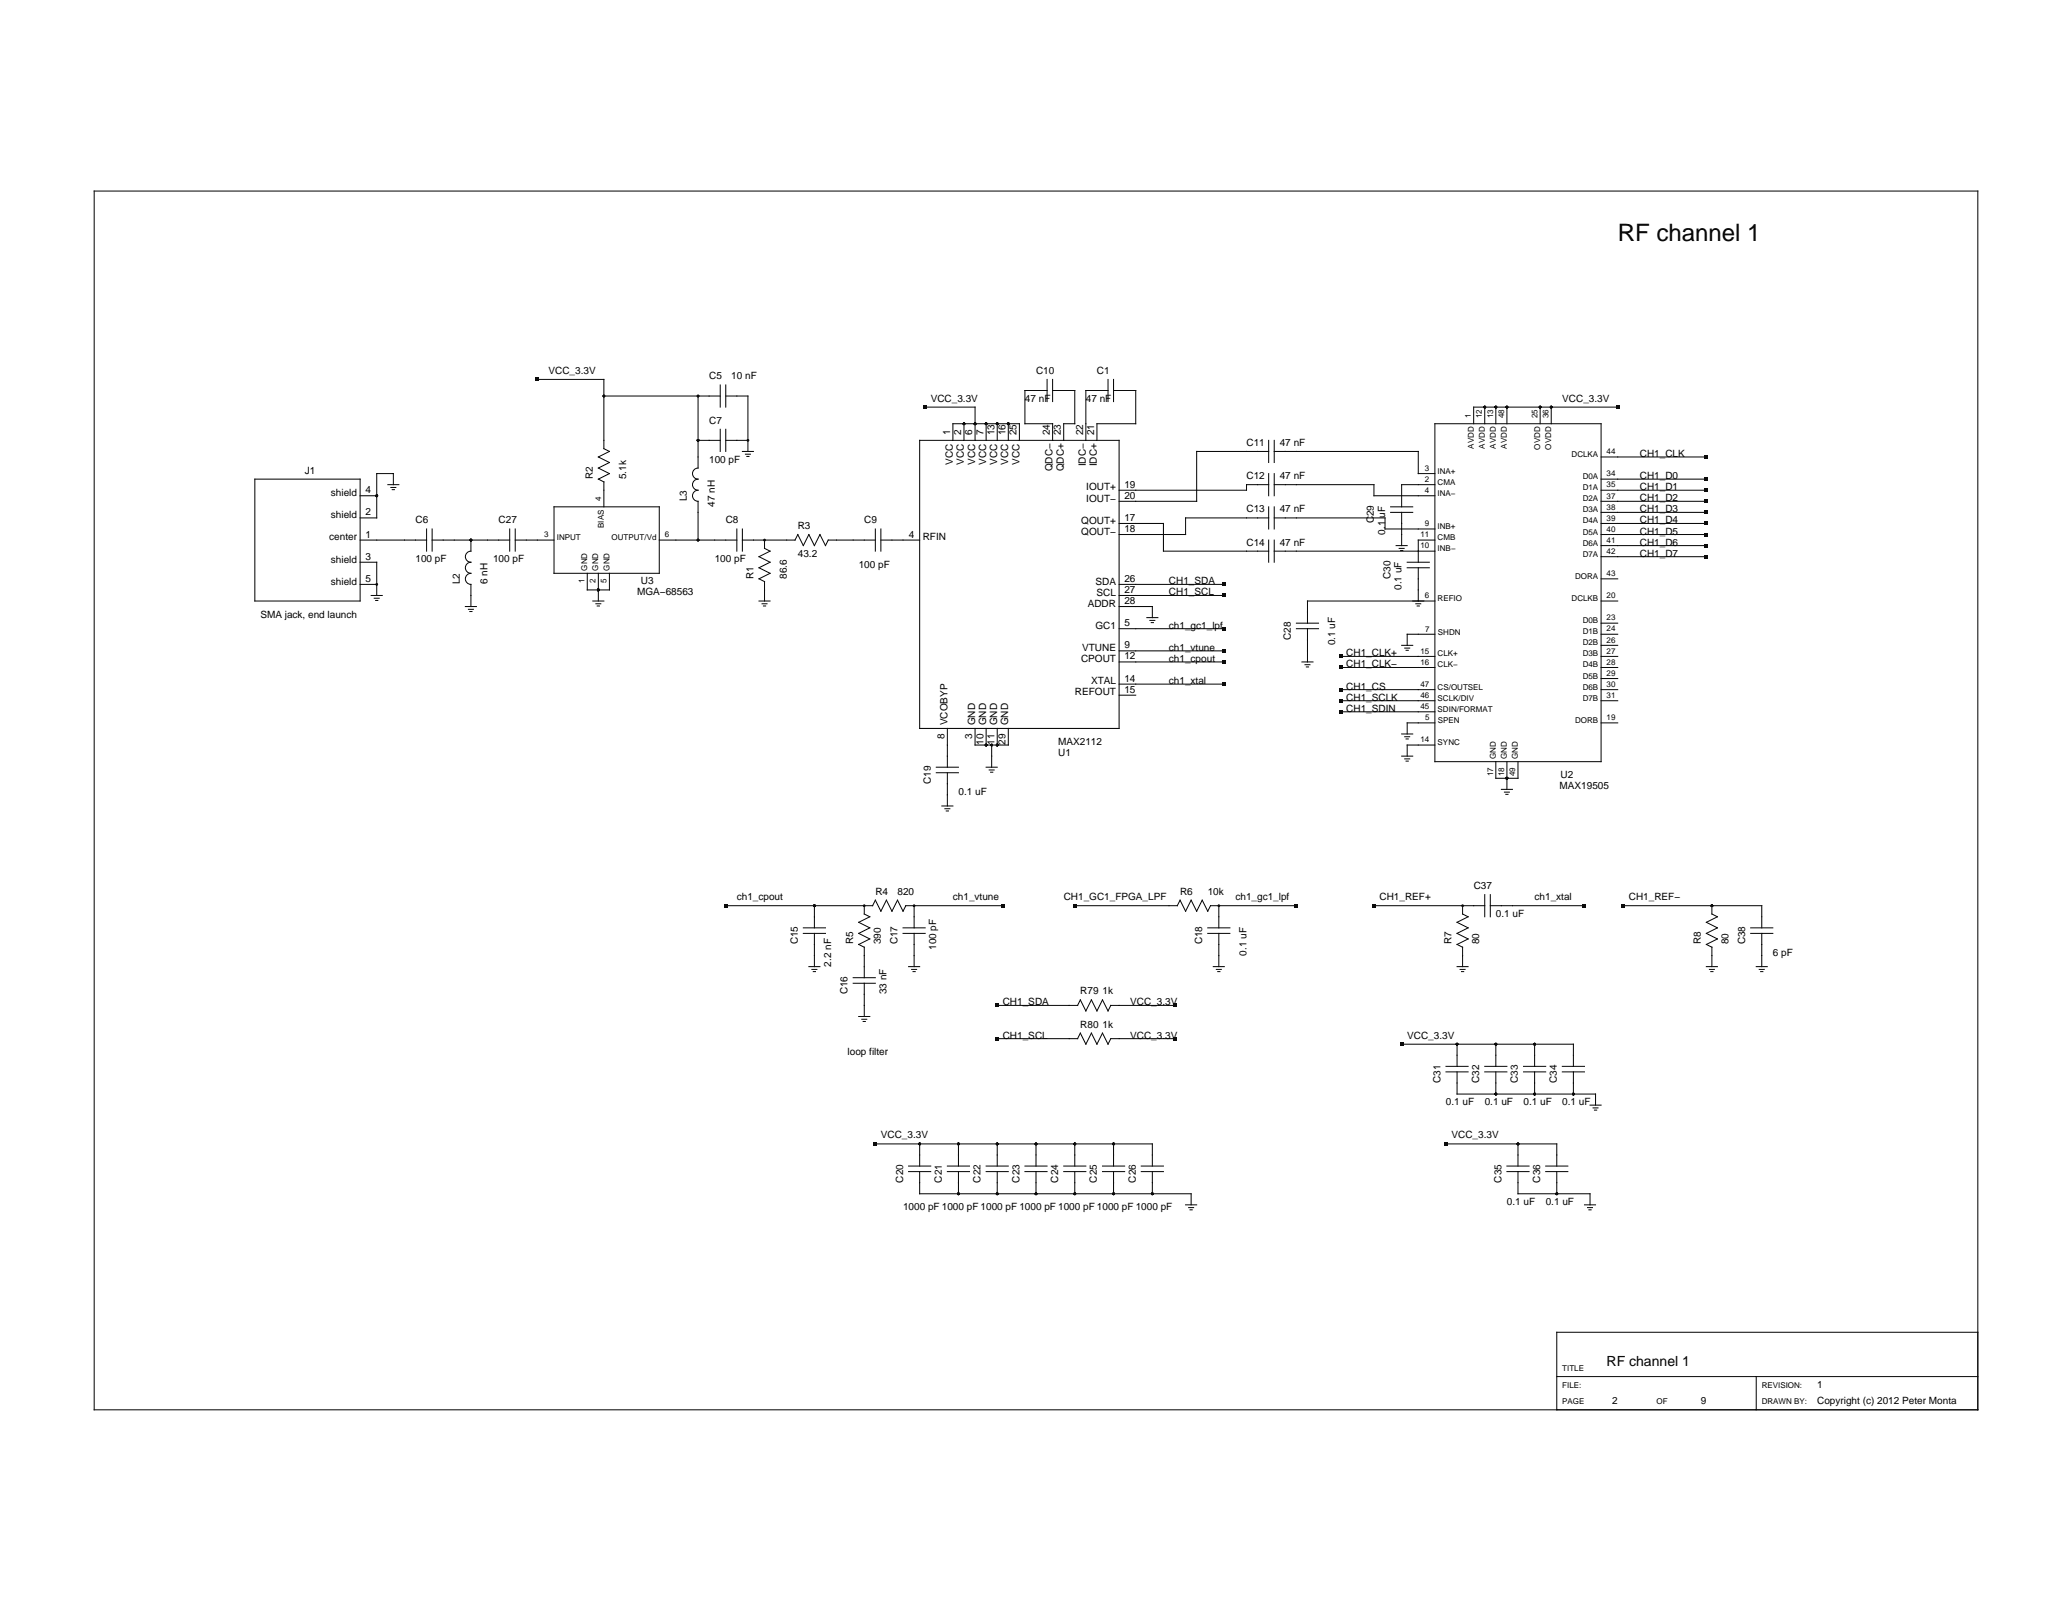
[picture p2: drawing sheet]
<svg xmlns="http://www.w3.org/2000/svg" width="279mm" height="216mm" viewBox="0 0 279 216" stroke-linecap="round" stroke-linejoin="round" font-family="sans-serif">
<g fill="none" stroke="#000" stroke-width=".13">
<path d="M12.7 25.8h254v164.3h-254zM72.5 51.2h8.9v9.3l.8 .4-1.5 .7 1.5 .8-1.5 .7 1.5 .8-1.5 .7M81.4 53.4h15.7M94.1 53.4v9.7a.75 .75 0 0 0-.7 .8 .75 .75 0 0 0 .7 .7 .75 .75 0 0 0-.7 .8 .75 .75 0 0 0 .7 .7 .75 .75 0 0 0-.7 .8 .75 .75 0 0 0 .7 .7v5.2M94.1 59.4h3M97.1 51.9v3M97.1 57.9v3M97.9 53.4h3v7.5M97.9 51.9v3M97.9 57.9v3M97.9 59.4h3M124 59.4h26.9v38.8h-26.9z"/>
<path d="M124.8 54.9h6.7v4.5M128.5 59.4v-2.3h9v2.3M130 57.1v2.3M133 57.1v2.3M134.5 57.1v2.3M136 57.1v2.3M141.2 52.7h-3v4.4h3.7v2.3M141.2 51.2v3M141.9 52.7h3v4.4h-1.5v2.3M141.9 51.2v3M149.4 52.7h-3v6.7M149.4 51.2v3"/>
<path d="M150.2 52.7h2.9v4.4h-5.2v2.3M150.2 51.2v3M171.1 59.4v3M171.8 59.4v3M193.5 57.1h22.4v45.6h-22.4zM200.2 54.9v2.2M201.7 54.9v2.2M203.2 54.9v2.2M207.7 54.9v2.2M209.2 54.9v2.2M218.1 54.9h-19.4v2.2M34.4 64.6h14.2v16.4h-14.2z"/>
<path d="M48.6 72.8h8.9M48.6 66.9h2.2M48.6 75.8h2.2v4.5M48.6 78.8h2.2M52.3 65.4h1.5M52.7 65.7h.7M52.9 66h.3M53 65.4v-1.5h-2.2v5.9h-2.2M57.5 71.3v3M58.3 72.8h10.4M58.3 71.3v3M63.5 72.8v1.5a.75 .75 0 0 0-.7 .8 .75 .75 0 0 0 .7 .7 .75 .75 0 0 0-.7 .8 .75 .75 0 0 0 .7 .7 .75 .75 0 0 0-.7 .8 .75 .75 0 0 0 .7 .7v3"/>
<path d="M68.7 71.3v3M69.5 72.8h5.2M69.5 71.3v3M74.7 68.3h14.2v9h-14.2zM79.2 77.3v2.3h3v-2.3M80.7 77.3v3.7M80.7 64.6l.7 .4M81.4 65v3.3M88.9 72.8h10.5M99.4 71.3v3M100.1 72.8h7.1l.4-.7 .7 1.5 .8-1.5 .7 1.5 .8-1.5 .7 1.5 .4-.8h6.3M100.1 71.3v3"/>
<path d="M100.1 60.9h1.5M100.5 61.3h.7M100.7 61.6h.3M102.3 78.1l.8 .3M103.1 72.8v1.2l.7 .3-1.5 .8 1.5 .7-1.5 .8 1.5 .7-1.5 .8M103.1 78.4v2.6M118 71.3v3M118.8 72.8h5.2M118.8 71.3v3M150.9 70.6h6v3.7h14.2M150.9 78.8h14.2M171.1 65.4h-3v.7h-17.2"/>
<path d="M171.1 60.9h-9.7v6.7h-10.5M171.1 69.8h-11.2v2.3h-9M171.1 63.9v3M171.1 68.3v3M171.1 72.8v3M171.8 65.4h13.5v1.5h8.2M171.8 60.9h19.4v3h2.3M171.8 69.8h15v1.5h6.7M171.8 74.3h21.7M171.8 63.9v3M171.8 68.3v3M171.8 72.8v3"/>
<path d="M187.5 69.1h3M187.5 68.3h3M188.3 73.6h1.5M188.7 74h.6M188.9 74.3h.3M189 69.1v4.5M189.8 75.8h2.9M189.8 76.6h2.9M191.2 76.6v4.4M193.5 65.4h-4.5v2.9M193.5 72.8h-2.3v3M215.9 64.6h14.2"/>
<path d="M215.9 66.1h14.2M215.9 67.6h14.2M215.9 69.1h14.2M215.9 70.6h14.2M215.9 72.1h14.2M215.9 73.6h14.2M215.9 75.1h14.2M215.9 61.6h14.2M215.9 78.1h2.2M50.1 80.3h1.4M50.5 80.7h.6M50.7 81h.2"/>
<path d="M62.8 81.8h1.4M63.2 82.2h.6M63.4 82.5h.2M79.9 81h1.5M80.3 81.4h.7M80.5 81.7h.3M102.3 81h1.5M102.8 81.4h.6M102.9 81.7h.3M127.7 98.2v5.3M131.5 98.2v2.3h4.5v-2.3M133 98.2v2.3"/>
<path d="M134.5 98.2v2.3M150.9 80.3h14.2M150.9 81.8h4.5v1.5M150.9 87.8h14.2M150.9 89.3h14.2M150.9 92.3h14.2M150.9 84.8h14.2M150.9 93.7h2.2M154.6 83.3h1.5M155.1 83.7h.6M155.2 84h.3M174.8 84h3"/>
<path d="M174.8 84.8h3M175.6 89.3h1.5M176 89.6h.6M176.2 89.9h.3M176.3 84.8v4.5M180.8 88.5h12.7M180.8 90h12.7M180.8 93h12.7M180.8 94.5h12.7M180.8 96h12.7M189 87h1.5M189 99h1.5"/>
<path d="M189.4 87.4h.7M189.4 99.4h.7M189.6 87.7h.3M189.6 99.7h.3M190.9 81.4h.7M191.1 81.7h.3M193.5 85.5h-3.7v1.5M193.5 81h-17.2v3M193.5 97.5h-3.7v1.5M215.9 84h2.2M215.9 85.5h2.2M215.9 87h2.2"/>
<path d="M215.9 88.5h2.2M215.9 90h2.2M215.9 91.5h2.2M215.9 93h2.2M215.9 94.5h2.2M215.9 81h2.2M215.9 97.5h2.2M126.3 103.5h2.9M126.3 104.2h2.9M127 108.7h1.5M127.4 109.1h.7M127.6 109.4h.3"/>
<path d="M127.7 104.2v4.5M133 103.5h1.5M133.4 103.8h.7M133.6 104.1h.3M133.7 100.5v3M189 102h1.5M189.4 102.3h.7M189.6 102.6h.3M193.5 100.5h-3.7v1.5M201.7 102.7v2.3h3v-2.3M202.5 106.4h1.4M202.9 106.8h.6"/>
<path d="M203.1 107.1h.2M203.2 102.7v3.7M97.9 122.1h19.8M108.3 125.9h3M108.3 125.1h3M109.1 130.4h1.5M109.5 130.7h.7M109.7 131h.3M109.8 122.1v3M109.8 125.9v4.5M115 132.6h3M115 131.8h3"/>
<path d="M115.8 137.1h1.5M116.2 137.5h.7M116.4 137.8h.3M116.5 122.1v1.2l.8 .3-1.5 .8 1.5 .7-1.5 .8 1.5 .7-1.5 .8 .7 .3v4.1M116.5 132.6v4.5M118 121.4l.8 1.5 .7-1.5 .8 1.5 .7-1.5 .8 1.5 .3-.8h13.1M118 121.4l-.3 .7M121.8 125.9h3M121.8 125.1h3M122.5 130.4h1.5M122.9 130.7h.7M123.1 131h.3"/>
<path d="M123.3 122.1v3M123.3 125.9v4.5M134.5 135.6h10.8M144.9 122.1h13.9M145.7 134.8l.7 1.5 .8-1.5 .7 1.5 .8-1.5 .7 1.5 .4-.7h8.6M145.7 139.3l.7 1.5 .8-1.5 .7 1.5 .8-1.5 .7 1.5 .4-.7h8.6M145.7 134.8l-.4 .8M145.7 139.3l-.4 .8M158.8 122.1l.3-.7 .8 1.5 .7-1.5 .8 1.5 .7-1.5 .8 1.5 .3-.8h11.6M162.9 125.9h2.9M162.9 125.1h2.9M163.6 130.4h1.5"/>
<path d="M164 130.7h.7M164.2 131h.3M164.4 122.1v3M164.4 125.9v4.5M185.3 122.1h14.9M196.5 130.4h1.5M196.9 130.7h.7M197.1 131h.3M197.2 122.1v1.2l.8 .3-1.5 .8 1.5 .7-1.5 .8 1.5 .7-1.5 .8 .7 .3v2.7M200.2 120.6v3M201 122.1h12.7M201 120.6v3"/>
<path d="M218.9 122.1h18.7v3M230.1 130.4h1.5M230.5 130.7h.7M230.7 131h.3M230.8 122.1v1.2l.8 .3-1.5 .8 1.5 .7-1.5 .8 1.5 .7-1.5 .8 .7 .3v2.7M236.1 125.9h3M236.1 125.1h3M236.8 130.4h1.5M237.2 130.7h.7M237.4 131h.3M237.6 125.9v4.5M118 154.3h37.4v2.9"/>
<path d="M122.5 158h3M122.5 157.2h3M124 154.3v2.9M124 158v3h36.6v1.5M127.7 158h3M127.7 157.2h3M129.2 154.3v2.9M129.2 158v3M133 158h3M133 157.2h3M134.5 154.3v2.9M134.5 158v3"/>
<path d="M134.5 140.1h10.8M138.2 158h3M138.2 157.2h3M139.7 154.3v2.9M139.7 158v3M143.4 158h3M143.4 157.2h3M144.9 154.3v2.9M144.9 158v3M148.7 158h3M148.7 157.2h3M150.2 154.3v2.9"/>
<path d="M150.2 158v3M153.9 158h3M153.9 157.2h3M155.4 158v3M189 140.8h23.2v3M195 154.3h14.9v2.9M195 144.5h3M195 143.8h3M196.5 140.8v3M196.5 144.5v3h18.7v1.5M200.2 144.5h3M200.2 143.8h3"/>
<path d="M201.7 140.8v3M201.7 144.5v3M203.2 158h3M203.2 157.2h3M204.7 154.3v2.9M204.7 158v3h9.7v1.5M205.4 144.5h3M205.4 143.8h3M206.9 140.8v3M206.9 144.5v3M208.4 158h3M208.4 157.2h3"/>
<path d="M209.9 158v3M210.7 144.5h3M210.7 143.8h3M212.2 144.5v3M214.4 149h1.5M214.8 149.4h.7M215 149.7h.3M159.9 162.5h1.5M160.3 162.9h.7M160.5 163.2h.3M213.7 162.5h1.5M214.1 162.9h.6"/>
<path d="M214.3 163.2h.3M266.7 179.7h-56.8v10.4M209.9 185.6h56.8M236.8 185.6v4.5"/>
</g>
<g fill="#000">
<path d="M72.2 50.9h.5v.5h-.5zM124.5 54.7h.5v.4h-.5zM217.9 54.7h.5v.4h-.5zM164.9 78.6h.4v.4h-.4zM229.9 61.4h.4v.4h-.4zM229.9 64.4h.4v.4h-.4zM229.9 65.9h.4v.4h-.4zM229.9 67.4h.4v.4h-.4zM229.9 68.9h.4v.4h-.4zM229.9 70.4h.4v.4h-.4zM229.9 71.9h.4v.4h-.4zM229.9 73.4h.4v.4h-.4z"/>
<path d="M229.9 74.8h.4v.5h-.4zM164.9 80.1h.4v.4h-.4zM164.9 87.5h.4v.5h-.4zM164.9 89h.4v.5h-.4zM164.9 92h.4v.5h-.4zM164.9 84.6h.4v.4h-.4zM180.6 88.3h.4v.4h-.4zM180.6 89.8h.4v.4h-.4zM180.6 92.8h.4v.4h-.4zM180.6 94.3h.4v.4h-.4zM180.6 95.8h.4v.4h-.4zM97.6 121.9h.5v.5h-.5z"/>
<path d="M134.2 135.4h.5v.4h-.5zM134.2 139.8h.5v.5h-.5zM135 121.9h.4v.5h-.4zM144.7 121.9h.5v.5h-.5zM158.2 135.4h.4v.4h-.4zM158.2 139.8h.4v.5h-.4zM174.6 121.9h.4v.5h-.4zM185 121.9h.5v.5h-.5zM213.4 121.9h.5v.5h-.5zM218.7 121.9h.4v.5h-.4zM117.8 154h.5v.5h-.5zM188.8 140.6h.4v.4h-.4z"/>
<path d="M194.8 154h.4v.5h-.4z"/>
<circle cx="81.4" cy="53.4" r=".19"/>
<circle cx="94.1" cy="53.4" r=".19"/>
<circle cx="94.1" cy="59.4" r=".19"/>
<circle cx="100.9" cy="59.4" r=".19"/>
<circle cx="130" cy="57.1" r=".19"/>
<circle cx="131.5" cy="57.1" r=".19"/>
<circle cx="133" cy="57.1" r=".19"/>
<circle cx="134.5" cy="57.1" r=".19"/>
<circle cx="136" cy="57.1" r=".19"/>
<circle cx="200.2" cy="54.9" r=".19"/>
<circle cx="201.7" cy="54.9" r=".19"/>
<circle cx="203.2" cy="54.9" r=".19"/>
<circle cx="207.7" cy="54.9" r=".19"/>
<circle cx="209.2" cy="54.9" r=".19"/>
<circle cx="50.8" cy="78.8" r=".19"/>
<circle cx="50.8" cy="66.9" r=".19"/>
<circle cx="63.5" cy="72.8" r=".19"/>
<circle cx="80.7" cy="79.6" r=".19"/>
<circle cx="94.1" cy="72.8" r=".19"/>
<circle cx="103.1" cy="72.8" r=".19"/>
<circle cx="133" cy="100.5" r=".19"/>
<circle cx="133.7" cy="100.5" r=".19"/>
<circle cx="134.5" cy="100.5" r=".19"/>
<circle cx="203.2" cy="105" r=".19"/>
<circle cx="109.8" cy="122.1" r=".19"/>
<circle cx="116.5" cy="122.1" r=".19"/>
<circle cx="123.3" cy="122.1" r=".19"/>
<circle cx="164.4" cy="122.1" r=".19"/>
<circle cx="197.2" cy="122.1" r=".19"/>
<circle cx="230.8" cy="122.1" r=".19"/>
<circle cx="124" cy="154.3" r=".19"/>
<circle cx="129.2" cy="154.3" r=".19"/>
<circle cx="134.5" cy="154.3" r=".19"/>
<circle cx="139.7" cy="154.3" r=".19"/>
<circle cx="144.9" cy="154.3" r=".19"/>
<circle cx="150.2" cy="154.3" r=".19"/>
<circle cx="196.5" cy="140.8" r=".19"/>
<circle cx="201.7" cy="140.8" r=".19"/>
<circle cx="201.7" cy="147.5" r=".19"/>
<circle cx="204.7" cy="154.3" r=".19"/>
<circle cx="206.9" cy="140.8" r=".19"/>
<circle cx="206.9" cy="147.5" r=".19"/>
<circle cx="212.2" cy="147.5" r=".19"/>
<circle cx="129.2" cy="161" r=".19"/>
<circle cx="134.5" cy="161" r=".19"/>
<circle cx="139.7" cy="161" r=".19"/>
<circle cx="144.9" cy="161" r=".19"/>
<circle cx="150.2" cy="161" r=".19"/>
<circle cx="155.4" cy="161" r=".19"/>
<circle cx="209.9" cy="161" r=".19"/>
</g>
<text font-size="3.2" x="218.1" y="32.5">RF channel 1</text>
<text font-size="1.9" x="216.6" y="184.1">RF channel 1</text>
<g font-size="1.3">
<text x="74" y="50.4">VCC_3.3V</text>
<text x="95.6" y="51.2">C5</text>
<text x="98.6" y="51.2">10 nF</text>
<text x="139.7" y="50.4">C10</text>
<text x="147.9" y="50.4">C1</text>
<text x="95.6" y="57.1">C7</text>
<text x="125.5" y="54.2">VCC_3.3V</text>
<text x="128.1" y="58.7" transform="rotate(-90 128.1 58.7)">1</text>
<text x="129.6" y="58.7" transform="rotate(-90 129.6 58.7)">2</text>
<text x="131.1" y="58.7" transform="rotate(-90 131.1 58.7)">6</text>
<text x="132.6" y="58.7" transform="rotate(-90 132.6 58.7)">7</text>
<text x="134.1" y="58.7" transform="rotate(-90 134.1 58.7)">13</text>
<text x="135.6" y="58.7" transform="rotate(-90 135.6 58.7)">16</text>
<text x="137.1" y="58.7" transform="rotate(-90 137.1 58.7)">25</text>
<text x="138.2" y="54.2">47 nF</text>
<text x="141.6" y="58.7" transform="rotate(-90 141.6 58.7)">24</text>
<text x="143.1" y="58.7" transform="rotate(-90 143.1 58.7)">23</text>
<text x="146" y="58.7" transform="rotate(-90 146 58.7)">22</text>
<text x="146.4" y="54.2">47 nF</text>
<text x="147.5" y="58.7" transform="rotate(-90 147.5 58.7)">21</text>
<text x="210.7" y="54.2">VCC_3.3V</text>
<text x="41.1" y="63.9">J1</text>
<text x="79.9" y="64.6" transform="rotate(-90 79.9 64.6)">R2</text>
<text x="84.4" y="64.6" transform="rotate(-90 84.4 64.6)">5.1k</text>
<text x="95.6" y="62.4">100 pF</text>
<text x="128.5" y="62.6" transform="rotate(-90 128.5 62.6)">VCC</text>
<text x="130" y="62.6" transform="rotate(-90 130 62.6)">VCC</text>
<text x="131.5" y="62.6" transform="rotate(-90 131.5 62.6)">VCC</text>
<text x="133" y="62.6" transform="rotate(-90 133 62.6)">VCC</text>
<text x="134.5" y="62.6" transform="rotate(-90 134.5 62.6)">VCC</text>
<text x="136" y="62.6" transform="rotate(-90 136 62.6)">VCC</text>
<text x="137.5" y="62.6" transform="rotate(-90 137.5 62.6)">VCC</text>
<text x="141.9" y="63.6" transform="rotate(-90 141.9 63.6)">QDC−</text>
<text x="143.4" y="63.6" transform="rotate(-90 143.4 63.6)">QDC+</text>
<text x="146.4" y="62.9" transform="rotate(-90 146.4 62.9)">IDC−</text>
<text x="147.9" y="62.9" transform="rotate(-90 147.9 62.9)">IDC+</text>
<text x="151.6" y="65.8">19</text>
<text x="168.1" y="60.1">C11</text>
<text x="168.1" y="64.6">C12</text>
<text x="172.6" y="60.1">47 nF</text>
<text x="172.6" y="64.6">47 nF</text>
<text x="221.1" y="61.6">CH1_CLK</text>
<text x="221.1" y="64.6">CH1_D0</text>
<text x="44.6" y="69.9">shield</text>
<text x="44.6" y="66.9">shield</text>
<text x="49.3" y="69.5">2</text>
<text x="49.3" y="66.5">4</text>
<text x="56" y="70.6">C6</text>
<text x="67.2" y="70.6">C27</text>
<text x="92.6" y="67.6" transform="rotate(-90 92.6 67.6)">L3</text>
<text x="96.4" y="68.3" transform="rotate(-90 96.4 68.3)">47 nH</text>
<text x="97.9" y="70.6">C8</text>
<text x="107.6" y="71.3">R3</text>
<text x="116.5" y="70.6">C9</text>
<text x="145.8" y="70.6">QOUT+</text>
<text x="146.5" y="66.1">IOUT+</text>
<text x="146.5" y="67.6">IOUT−</text>
<text x="151.6" y="70.3">17</text>
<text x="151.6" y="71.7">18</text>
<text x="151.6" y="67.3">20</text>
<text x="168.1" y="69.1">C13</text>
<text x="172.6" y="69.1">47 nF</text>
<text x="185.3" y="70.6" transform="rotate(-90 185.3 70.6)">C29</text>
<text x="221.1" y="66.1">CH1_D1</text>
<text x="221.1" y="67.6">CH1_D2</text>
<text x="221.1" y="69.1">CH1_D3</text>
<text x="221.1" y="70.6">CH1_D4</text>
<text x="44.4" y="72.9">center</text>
<text x="44.6" y="75.9">shield</text>
<text x="49.3" y="75.5">3</text>
<text x="49.3" y="72.5">1</text>
<text x="56" y="75.8">100 pF</text>
<text x="66.5" y="75.8">100 pF</text>
<text x="96.4" y="75.8">100 pF</text>
<text x="107.6" y="75.1">43.2</text>
<text x="115.8" y="76.6">100 pF</text>
<text x="122.6" y="72.5">4</text>
<text x="124.4" y="72.9">RFIN</text>
<text x="145.8" y="72.1">QOUT−</text>
<text x="168.1" y="73.6">C14</text>
<text x="172.6" y="73.6">47 nF</text>
<text x="186.8" y="72.1" transform="rotate(-90 186.8 72.1)">0.1 uF</text>
<text x="221.1" y="72.1">CH1_D5</text>
<text x="221.1" y="73.6">CH1_D6</text>
<text x="221.1" y="75.1">CH1_D7</text>
<text x="35.1" y="83.3">SMA jack, end launch</text>
<text x="44.6" y="78.8">shield</text>
<text x="49.3" y="78.5">5</text>
<text x="62" y="78.8" transform="rotate(-90 62 78.8)">L2</text>
<text x="65.7" y="78.8" transform="rotate(-90 65.7 78.8)">6 nH</text>
<text x="85.9" y="80.3">MGA−68563</text>
<text x="86.4" y="78.8">U3</text>
<text x="101.6" y="78.1" transform="rotate(-90 101.6 78.1)">R1</text>
<text x="106.1" y="78.1" transform="rotate(-90 106.1 78.1)">86.6</text>
<text x="146.7" y="81.8">ADDR</text>
<text x="147.7" y="78.8">SDA</text>
<text x="147.9" y="80.3">SCL</text>
<text x="151.6" y="80">27</text>
<text x="151.6" y="78.5">26</text>
<text x="151.6" y="81.5">28</text>
<text x="157.6" y="78.8">CH1_SDA</text>
<text x="157.6" y="80.3">CH1_SCL</text>
<text x="187.5" y="78.1" transform="rotate(-90 187.5 78.1)">C30</text>
<text x="189" y="79.6" transform="rotate(-90 189 79.6)">0.1 uF</text>
<text x="145.8" y="89.3">CPOUT</text>
<text x="145.9" y="87.8">VTUNE</text>
<text x="147.7" y="84.8">GC1</text>
<text x="151.6" y="84.4">5</text>
<text x="151.6" y="87.4">9</text>
<text x="151.6" y="88.9">12</text>
<text x="157.6" y="87.8">ch1_vtune</text>
<text x="157.6" y="89.3">ch1_cpout</text>
<text x="157.6" y="84.8">ch1_gc1_lpf</text>
<text x="174.1" y="86.3" transform="rotate(-90 174.1 86.3)">C28</text>
<text x="180" y="87" transform="rotate(-90 180 87)">0.1 uF</text>
<text x="181.5" y="88.5">CH1_CLK+</text>
<text x="145" y="93.8">REFOUT</text>
<text x="147.1" y="92.3">XTAL</text>
<text x="151.6" y="93.4">15</text>
<text x="151.6" y="91.9">14</text>
<text x="157.6" y="92.3">ch1_xtal</text>
<text x="181.5" y="90">CH1_CLK−</text>
<text x="181.5" y="93">CH1_CS</text>
<text x="181.5" y="94.5">CH1_SCLK</text>
<text x="181.5" y="96">CH1_SDIN</text>
<text x="127.4" y="99.7" transform="rotate(-90 127.4 99.7)">8</text>
<text x="127.7" y="97.8" transform="rotate(-90 127.7 97.8)">VCOBYP</text>
<text x="131.1" y="99.7" transform="rotate(-90 131.1 99.7)">3</text>
<text x="131.5" y="97.8" transform="rotate(-90 131.5 97.8)">GND</text>
<text x="132.6" y="100.4" transform="rotate(-90 132.6 100.4)">10</text>
<text x="133" y="97.8" transform="rotate(-90 133 97.8)">GND</text>
<text x="134.1" y="100.4" transform="rotate(-90 134.1 100.4)">11</text>
<text x="134.5" y="97.8" transform="rotate(-90 134.5 97.8)">GND</text>
<text x="135.6" y="100.4" transform="rotate(-90 135.6 100.4)">29</text>
<text x="136" y="97.8" transform="rotate(-90 136 97.8)">GND</text>
<text x="142.7" y="102">U1</text>
<text x="142.7" y="100.5">MAX2112</text>
<text x="125.5" y="105.7" transform="rotate(-90 125.5 105.7)">C19</text>
<text x="129.2" y="107.2">0.1 uF</text>
<text x="210.3" y="106.4">MAX19505</text>
<text x="210.4" y="105">U2</text>
<text x="198.7" y="119.9">C37</text>
<text x="99.4" y="121.4">ch1_cpout</text>
<text x="118" y="120.6">R4</text>
<text x="121" y="120.6">820</text>
<text x="128.5" y="121.4">ch1_vtune</text>
<text x="143.4" y="121.4">CH1_GC1_FPGA_LPF</text>
<text x="159.1" y="120.6">R6</text>
<text x="162.9" y="120.6">10k</text>
<text x="166.6" y="121.4">ch1_gc1_lpf</text>
<text x="186" y="121.4">CH1_REF+</text>
<text x="201.7" y="123.6">0.1 uF</text>
<text x="206.9" y="121.4">ch1_xtal</text>
<text x="219.6" y="121.4">CH1_REF−</text>
<text x="107.6" y="127.4" transform="rotate(-90 107.6 127.4)">C15</text>
<text x="112.1" y="130.4" transform="rotate(-90 112.1 130.4)">2.2 nF</text>
<text x="115" y="127.4" transform="rotate(-90 115 127.4)">R5</text>
<text x="118.8" y="127.4" transform="rotate(-90 118.8 127.4)">390</text>
<text x="121" y="127.4" transform="rotate(-90 121 127.4)">C17</text>
<text x="126.3" y="128.1" transform="rotate(-90 126.3 128.1)">100 pF</text>
<text x="162.1" y="127.4" transform="rotate(-90 162.1 127.4)">C18</text>
<text x="168.1" y="128.9" transform="rotate(-90 168.1 128.9)">0.1 uF</text>
<text x="195.7" y="127.4" transform="rotate(-90 195.7 127.4)">R7</text>
<text x="199.5" y="127.4" transform="rotate(-90 199.5 127.4)">80</text>
<text x="229.3" y="127.4" transform="rotate(-90 229.3 127.4)">R8</text>
<text x="233.1" y="127.4" transform="rotate(-90 233.1 127.4)">80</text>
<text x="235.3" y="127.4" transform="rotate(-90 235.3 127.4)">C38</text>
<text x="239.1" y="128.9">6 pF</text>
<text x="114.3" y="134.1" transform="rotate(-90 114.3 134.1)">C16</text>
<text x="119.5" y="134.1" transform="rotate(-90 119.5 134.1)">33 nF</text>
<text x="135.2" y="135.6">CH1_SDA</text>
<text x="145.7" y="134.1">R79 1k</text>
<text x="152.4" y="135.6">VCC_3.3V</text>
<text x="114.3" y="142.3">loop filter</text>
<text x="135.2" y="140.1">CH1_SCL</text>
<text x="145.7" y="138.6">R80 1k</text>
<text x="152.4" y="140.1">VCC_3.3V</text>
<text x="189.8" y="140.1">VCC_3.3V</text>
<text x="194.2" y="146" transform="rotate(-90 194.2 146)">C31</text>
<text x="195" y="149">0.1 uF</text>
<text x="199.5" y="146" transform="rotate(-90 199.5 146)">C32</text>
<text x="200.2" y="149">0.1 uF</text>
<text x="204.7" y="146" transform="rotate(-90 204.7 146)">C33</text>
<text x="205.4" y="149">0.1 uF</text>
<text x="209.9" y="146" transform="rotate(-90 209.9 146)">C34</text>
<text x="210.7" y="149">0.1 uF</text>
<text x="118.8" y="153.5">VCC_3.3V</text>
<text x="195.7" y="153.5">VCC_3.3V</text>
<text x="121.8" y="159.5" transform="rotate(-90 121.8 159.5)">C20</text>
<text x="127" y="159.5" transform="rotate(-90 127 159.5)">C21</text>
<text x="132.2" y="159.5" transform="rotate(-90 132.2 159.5)">C22</text>
<text x="137.5" y="159.5" transform="rotate(-90 137.5 159.5)">C23</text>
<text x="142.7" y="159.5" transform="rotate(-90 142.7 159.5)">C24</text>
<text x="147.9" y="159.5" transform="rotate(-90 147.9 159.5)">C25</text>
<text x="153.1" y="159.5" transform="rotate(-90 153.1 159.5)">C26</text>
<text x="202.5" y="159.5" transform="rotate(-90 202.5 159.5)">C35</text>
<text x="207.7" y="159.5" transform="rotate(-90 207.7 159.5)">C36</text>
<text x="121.8" y="163.2">1000 pF 1000 pF 1000 pF 1000 pF 1000 pF 1000 pF 1000 pF</text>
<text x="203.2" y="162.5">0.1 uF</text>
<text x="208.4" y="162.5">0.1 uF</text>
<text x="217.4" y="189.4">2</text>
<text x="229.3" y="189.4">9</text>
<text x="245" y="187.1">1</text>
<text x="245" y="189.4">Copyright (c) 2012 Peter Monta</text>
</g>
<g font-size="1.1">
<text x="198.3" y="56.4" transform="rotate(-90 198.3 56.4)">1</text>
<text x="199.8" y="56.4" transform="rotate(-90 199.8 56.4)">12</text>
<text x="201.3" y="56.4" transform="rotate(-90 201.3 56.4)">13</text>
<text x="202.8" y="56.4" transform="rotate(-90 202.8 56.4)">48</text>
<text x="207.3" y="56.4" transform="rotate(-90 207.3 56.4)">25</text>
<text x="208.8" y="56.4" transform="rotate(-90 208.8 56.4)">36</text>
<text x="192.1" y="65">2</text>
<text x="192.1" y="63.5">3</text>
<text x="193.9" y="65.4">CMA</text>
<text x="193.9" y="63.9">INA+</text>
<text x="198.7" y="60.5" transform="rotate(-90 198.7 60.5)">AVDD</text>
<text x="200.2" y="60.5" transform="rotate(-90 200.2 60.5)">AVDD</text>
<text x="201.7" y="60.5" transform="rotate(-90 201.7 60.5)">AVDD</text>
<text x="203.2" y="60.5" transform="rotate(-90 203.2 60.5)">AVDD</text>
<text x="207.7" y="60.6" transform="rotate(-90 207.7 60.6)">OVDD</text>
<text x="209.2" y="60.6" transform="rotate(-90 209.2 60.6)">OVDD</text>
<text x="211.9" y="61.6">DCLKA</text>
<text x="213.4" y="64.6">D0A</text>
<text x="216.6" y="64.2">34</text>
<text x="216.6" y="65.7">35</text>
<text x="216.6" y="61.3">44</text>
<text x="81.1" y="67.6" transform="rotate(-90 81.1 67.6)">4</text>
<text x="81.4" y="71.2" transform="rotate(-90 81.4 71.2)">BIAS</text>
<text x="192.1" y="66.5">4</text>
<text x="192.1" y="71">9</text>
<text x="193.9" y="66.9">INA−</text>
<text x="193.9" y="71.3">INB+</text>
<text x="213.4" y="66.1">D1A</text>
<text x="213.4" y="67.6">D2A</text>
<text x="213.4" y="69.1">D3A</text>
<text x="213.4" y="70.6">D4A</text>
<text x="216.6" y="67.2">37</text>
<text x="216.6" y="68.7">38</text>
<text x="216.6" y="70.2">39</text>
<text x="216.6" y="71.7">40</text>
<text x="73.4" y="72.5">3</text>
<text x="75.1" y="72.8">INPUT</text>
<text x="79.2" y="76.9" transform="rotate(-90 79.2 76.9)">GND</text>
<text x="80.7" y="76.9" transform="rotate(-90 80.7 76.9)">GND</text>
<text x="82.2" y="76.9" transform="rotate(-90 82.2 76.9)">GND</text>
<text x="82.5" y="72.8">OUTPUT/Vd</text>
<text x="89.6" y="72.5">6</text>
<text x="191.5" y="72.5">11</text>
<text x="191.5" y="74">10</text>
<text x="193.9" y="72.8">CMB</text>
<text x="193.9" y="74.3">INB−</text>
<text x="213.4" y="72.1">D5A</text>
<text x="213.4" y="73.6">D6A</text>
<text x="213.4" y="75.1">D7A</text>
<text x="216.6" y="73.2">41</text>
<text x="216.6" y="74.7">42</text>
<text x="216.6" y="77.7">43</text>
<text x="78.8" y="78.7" transform="rotate(-90 78.8 78.7)">1</text>
<text x="80.3" y="78.7" transform="rotate(-90 80.3 78.7)">2</text>
<text x="81.8" y="78.7" transform="rotate(-90 81.8 78.7)">5</text>
<text x="192.1" y="80.7">6</text>
<text x="193.9" y="81">REFIO</text>
<text x="211.9" y="81">DCLKB</text>
<text x="212.4" y="78.1">DORA</text>
<text x="216.6" y="83.7">23</text>
<text x="216.6" y="80.7">20</text>
<text x="191.5" y="88.1">15</text>
<text x="191.5" y="89.6">16</text>
<text x="192.2" y="85.2">7</text>
<text x="193.9" y="88.5">CLK+</text>
<text x="193.9" y="85.6">SHDN</text>
<text x="213.4" y="84">D0B</text>
<text x="213.4" y="85.5">D1B</text>
<text x="213.4" y="87">D2B</text>
<text x="213.4" y="88.5">D3B</text>
<text x="216.6" y="85.2">24</text>
<text x="216.6" y="86.7">26</text>
<text x="216.6" y="88.1">27</text>
<text x="216.6" y="89.6">28</text>
<text x="191.5" y="92.6">47</text>
<text x="191.5" y="94.1">46</text>
<text x="191.5" y="95.6">45</text>
<text x="193.9" y="90">CLK−</text>
<text x="193.9" y="93">CS/OUTSEL</text>
<text x="193.9" y="94.5">SCLK/DIV</text>
<text x="193.9" y="96">SDIN/FORMAT</text>
<text x="213.4" y="90">D4B</text>
<text x="213.4" y="91.5">D5B</text>
<text x="213.4" y="93">D6B</text>
<text x="213.4" y="94.5">D7B</text>
<text x="216.6" y="91.1">29</text>
<text x="216.6" y="92.6">30</text>
<text x="216.6" y="94.1">31</text>
<text x="191.5" y="100.1">14</text>
<text x="192.2" y="97.1">5</text>
<text x="193.9" y="100.5">SYNC</text>
<text x="193.9" y="97.5">SPEN</text>
<text x="212.4" y="97.5">DORB</text>
<text x="216.6" y="97.1">19</text>
<text x="201.3" y="104.7" transform="rotate(-90 201.3 104.7)">17</text>
<text x="201.7" y="102.3" transform="rotate(-90 201.7 102.3)">GND</text>
<text x="202.8" y="104.7" transform="rotate(-90 202.8 104.7)">18</text>
<text x="203.2" y="102.3" transform="rotate(-90 203.2 102.3)">GND</text>
<text x="204.3" y="104.7" transform="rotate(-90 204.3 104.7)">49</text>
<text x="204.7" y="102.3" transform="rotate(-90 204.7 102.3)">GND</text>
<text x="210.7" y="184.9">TITLE</text>
<text x="210.7" y="187.1">FILE:</text>
<text x="210.7" y="189.4">PAGE</text>
<text x="223.4" y="189.4">OF</text>
<text x="237.6" y="187.1">REVISION:</text>
<text x="237.6" y="189.4">DRAWN BY:</text>
</g>
</svg>
